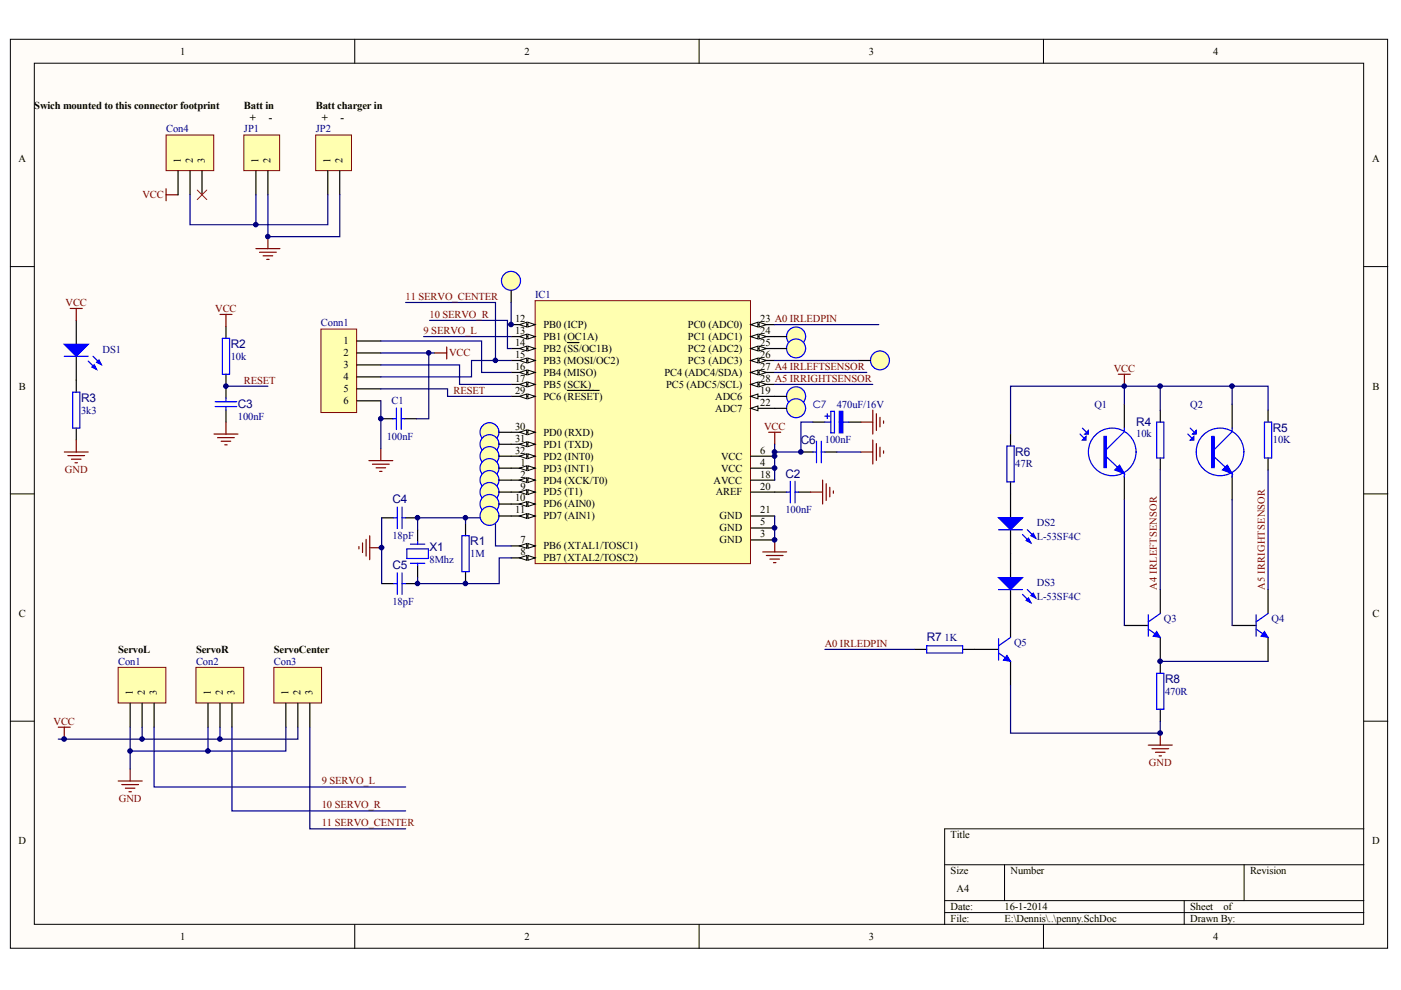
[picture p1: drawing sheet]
<svg xmlns="http://www.w3.org/2000/svg" width="297mm" height="210mm" viewBox="0 0 297 210" stroke-linecap="round" stroke-linejoin="round" font-family="sans-serif">
<g fill="#fffcf8" stroke="#000" stroke-width=".21">
<path d="M2.2 8.3h292v192.8h-292z"/>
<path d="M7.3 13.4h281.8v182.6h-281.8z"/>
</g>
<g fill="none" stroke="#000" stroke-width=".21">
<path d="M75.2 8.3v5.1M148.2 8.3v5.1M221.2 8.3v5.1M2.2 56.5h5.1M289.2 56.5h5.1M2.2 104.7h5.1M289.2 104.7h5.1M2.2 152.9h5.1M289.2 152.9h5.1M289.2 175.7h-88.9v20.3M75.2 196v5.1M148.2 196v5.1"/>
<path d="M200.3 183.3h88.9M200.3 191h88.9M200.3 193.5h88.9M213 183.3v7.7M221.2 196v5.1M251.1 191v5M263.8 183.3v7.7"/>
</g>
<path d="M113.5 63.8h45.6v55.7h-45.6z" fill="#ffffb0" stroke="#800000" stroke-width=".21"/>
<path d="M108.4 84h5.1" fill="none" stroke="#000" stroke-width=".25"/>
<g fill="#fffcf8" stroke="#000" stroke-width=".21">
<path d="M111.9 83.5l1.6 .5-1.6 .6z"/>
<path d="M110.2 84l1.5-.5v1.1z"/>
</g>
<path d="M108.4 91.7h5.1M120.3 82.8h6.7" fill="none" stroke="#000" stroke-width=".25"/>
<g fill="#fffcf8" stroke="#000" stroke-width=".21">
<path d="M111.9 91.1l1.6 .6-1.6 .5z"/>
<path d="M110.2 91.7l1.5-.6v1.1z"/>
</g>
<path d="M108.4 94.2h5.1" fill="none" stroke="#000" stroke-width=".25"/>
<g fill="#fffcf8" stroke="#000" stroke-width=".21">
<path d="M111.9 93.7l1.6 .5-1.6 .5z"/>
<path d="M110.2 94.2l1.5-.5v1z"/>
</g>
<path d="M108.4 96.7h5.1" fill="none" stroke="#000" stroke-width=".25"/>
<g fill="#fffcf8" stroke="#000" stroke-width=".21">
<path d="M111.9 96.2l1.6 .5-1.6 .5z"/>
<path d="M110.2 96.7l1.5-.5v1z"/>
</g>
<path d="M108.4 99.3h5.1" fill="none" stroke="#000" stroke-width=".25"/>
<g fill="#fffcf8" stroke="#000" stroke-width=".21">
<path d="M111.9 98.8l1.6 .5-1.6 .5z"/>
<path d="M110.2 99.3l1.5-.5v1z"/>
</g>
<path d="M108.4 101.8h5.1" fill="none" stroke="#000" stroke-width=".25"/>
<g fill="#fffcf8" stroke="#000" stroke-width=".21">
<path d="M111.9 101.3l1.6 .5-1.6 .5z"/>
<path d="M110.2 101.8l1.5-.5v1z"/>
</g>
<path d="M159.2 96.7h5M108.4 115.7h5.1M159.2 111.9h5" fill="none" stroke="#000" stroke-width=".25"/>
<g fill="#fffcf8" stroke="#000" stroke-width=".21">
<path d="M111.9 115.2l1.6 .5-1.6 .6z"/>
<path d="M110.2 115.7l1.5-.5v1.1z"/>
</g>
<path d="M108.4 118.3h5.1" fill="none" stroke="#000" stroke-width=".25"/>
<g fill="#fffcf8" stroke="#000" stroke-width=".21">
<path d="M111.9 117.8l1.6 .5-1.6 .5z"/>
<path d="M110.2 118.3l1.5-.5v1z"/>
</g>
<path d="M108.4 104.3h5.1" fill="none" stroke="#000" stroke-width=".25"/>
<g fill="#fffcf8" stroke="#000" stroke-width=".21">
<path d="M111.9 103.8l1.6 .5-1.6 .5z"/>
<path d="M110.2 104.3l1.5-.5v1z"/>
</g>
<path d="M108.4 106.9h5.1" fill="none" stroke="#000" stroke-width=".25"/>
<g fill="#fffcf8" stroke="#000" stroke-width=".21">
<path d="M111.9 106.4l1.6 .5-1.6 .5z"/>
<path d="M110.2 106.9l1.5-.5v1z"/>
</g>
<path d="M108.4 109.4h5.1" fill="none" stroke="#000" stroke-width=".25"/>
<g fill="#fffcf8" stroke="#000" stroke-width=".21">
<path d="M111.9 108.9l1.6 .5-1.6 .5z"/>
<path d="M110.2 109.4l1.5-.5v1z"/>
</g>
<path d="M108.4 68.8h5.1" fill="none" stroke="#000" stroke-width=".25"/>
<g fill="#fffcf8" stroke="#000" stroke-width=".21">
<path d="M111.9 68.3l1.6 .5-1.6 .5z"/>
<path d="M110.2 68.8l1.5-.5v1z"/>
</g>
<path d="M108.4 71.4h5.1" fill="none" stroke="#000" stroke-width=".25"/>
<g fill="#fffcf8" stroke="#000" stroke-width=".21">
<path d="M111.9 70.9l1.6 .5-1.6 .5z"/>
<path d="M110.2 71.4l1.5-.5v1z"/>
</g>
<path d="M108.4 73.9h5.1" fill="none" stroke="#000" stroke-width=".25"/>
<g fill="#fffcf8" stroke="#000" stroke-width=".21">
<path d="M111.9 73.4l1.6 .5-1.6 .5z"/>
<path d="M110.2 73.9l1.5-.5v1z"/>
</g>
<path d="M108.4 76.4h5.1M120.3 72.6h2.5" fill="none" stroke="#000" stroke-width=".25"/>
<g fill="#fffcf8" stroke="#000" stroke-width=".21">
<path d="M111.9 75.9l1.6 .5-1.6 .5z"/>
<path d="M110.2 76.4l1.5-.5v1z"/>
</g>
<path d="M108.4 79h5.1" fill="none" stroke="#000" stroke-width=".25"/>
<g fill="#fffcf8" stroke="#000" stroke-width=".21">
<path d="M111.9 78.5l1.6 .5-1.6 .5z"/>
<path d="M110.2 79l1.5-.5v1z"/>
</g>
<path d="M108.4 81.5h5.1" fill="none" stroke="#000" stroke-width=".25"/>
<g fill="#fffcf8" stroke="#000" stroke-width=".21">
<path d="M111.9 81l1.6 .5-1.6 .5z"/>
<path d="M110.2 81.5l1.5-.5v1z"/>
</g>
<path d="M159.2 68.8h5M159.2 101.8h5M159.2 104.3h5M159.2 109.4h5" fill="none" stroke="#000" stroke-width=".25"/>
<g fill="#fffcf8" stroke="#000" stroke-width=".21">
<path d="M159.2 68.8l1.5-.5v1z"/>
<path d="M160.9 68.3l1.6 .5-1.6 .5z"/>
</g>
<path d="M159.2 71.4h5" fill="none" stroke="#000" stroke-width=".25"/>
<g fill="#fffcf8" stroke="#000" stroke-width=".21">
<path d="M159.2 71.4l1.5-.5v1z"/>
<path d="M160.9 70.9l1.6 .5-1.6 .5z"/>
</g>
<path d="M159.2 73.9h5" fill="none" stroke="#000" stroke-width=".25"/>
<g fill="#fffcf8" stroke="#000" stroke-width=".21">
<path d="M159.2 73.9l1.5-.5v1z"/>
<path d="M160.9 73.4l1.6 .5-1.6 .5z"/>
</g>
<path d="M159.2 76.4h5" fill="none" stroke="#000" stroke-width=".25"/>
<g fill="#fffcf8" stroke="#000" stroke-width=".21">
<path d="M159.2 76.4l1.5-.5v1z"/>
<path d="M160.9 75.9l1.6 .5-1.6 .5z"/>
</g>
<path d="M159.2 79h5" fill="none" stroke="#000" stroke-width=".25"/>
<g fill="#fffcf8" stroke="#000" stroke-width=".21">
<path d="M159.2 79l1.5-.5v1z"/>
<path d="M160.9 78.5l1.6 .5-1.6 .5z"/>
</g>
<path d="M159.2 81.5h5" fill="none" stroke="#000" stroke-width=".25"/>
<g fill="#fffcf8" stroke="#000" stroke-width=".21">
<path d="M159.2 81.5l1.5-.5v1z"/>
<path d="M160.9 81l1.6 .5-1.6 .5z"/>
</g>
<path d="M159.2 99.3h5M159.2 84h5M159.2 114.5h5" fill="none" stroke="#000" stroke-width=".25"/>
<path d="M159.2 84l1.5-.5v1.1z" fill="#fffcf8" stroke="#000" stroke-width=".21"/>
<path d="M159.2 86.6h5" fill="none" stroke="#000" stroke-width=".25"/>
<path d="M159.2 86.6l1.5-.5v1z" fill="#fffcf8" stroke="#000" stroke-width=".21"/>
<path d="M68 69.8h7.6v17.7h-7.6z" fill="#ffffb0" stroke="#800000" stroke-width=".21"/>
<path d="M75.7 72.3h5M75.7 74.8h5M75.7 77.4h5M75.7 79.9h5M75.7 82.4h5M75.7 85h5M80.7 88.8h2.6M85.8 88.8h2.6M164.2 104.3h2.6M169.3 104.3h2.6" fill="none" stroke="#000" stroke-width=".25"/>
<g fill="none" stroke="#800000" stroke-width=".25">
<path d="M92.2 74.8h2.5M94.7 73.6v2.5M78.2 97.7h5.1M79 98.4h3.5M79.7 99.2h2.1M80.5 99.9h.5M80.7 95.1v2.6M163 91.7h2.5M164.2 91.7v2.5M161.7 117h5.1M162.5 117.8h3.5M163.2 118.5h2.1"/>
<path d="M164 119.3h.5M164.2 114.5v2.5M171.9 104.3h2.5M174.4 101.8v5.1M175.2 102.6v3.5M175.9 103.3v2M176.7 104.1v.5"/>
</g>
<path d="M80.7 72.3h21.4v6.7h6.3M80.7 77.4h16.7v4.1h11M80.7 74.8h11.5M90.9 74.8v14h-2.5M108.4 76.4h-8.4v3.5h-19.3M80.7 82.4h14.2v1.6h13.5M80.7 85v10.1M164.2 109.4v5.1" fill="none" stroke="#000080" stroke-width=".25"/>
<path d="M83.3 88.8h.7M84 86.5v4.6M85.1 88.8h.7M85.1 86.5v4.6M166.8 104.3h.8M167.6 102.1v4.5M168.6 104.3h.7M168.6 102.1v4.5" fill="none" stroke="#00f" stroke-width=".25"/>
<path d="M51.7 28.6h7.6v7.6h-7.6z" fill="#ffffb0" stroke="#800000" stroke-width=".21"/>
<g fill="none" stroke="#000" stroke-width=".25">
<path d="M54.3 36.2v5.1M56.8 36.2v5.1M47.9 69.2v2.5M47.9 79.4v5M47.9 87v2.5M80.9 109.8h2.6M86 109.8h2.5M88.5 112.3v2.6M88.5 119.9v2.6M98.7 111.1v2.5M80.9 123.7h2.6M86 123.7h2.5"/>
<path d="M98.7 121.2v2.5"/>
</g>
<g fill="none" stroke="#800000" stroke-width=".25">
<path d="M35.2 40v2.6M35.2 41.3h2.6M54.3 52.7h5M55 53.5h3.6M55.8 54.2h2M56.5 55h.6M56.8 50.2v2.5M46.6 66.7h2.6M47.9 66.7v2.5M45.4 92h5M46.1 92.8h3.6M46.9 93.6h2"/>
<path d="M47.7 94.3h.5M47.9 89.5v2.5M76.1 115.9v.5M76.9 115.1v2M77.6 114.4v3.5M78.4 113.6v5.1M78.4 116.1h2.5"/>
</g>
<g fill="none" stroke="#00f" stroke-width=".25">
<path d="M47.1 71.7h1.6v7.7h-1.6zM45.6 86.2h4.6M45.6 85.2h4.6M47.9 84.4v.8M47.9 86.2v.8M83.5 109.8h.7M84.2 107.5v4.6M85.2 109.8h.8M85.2 107.5v4.6M86.3 116.4h4.5v2h-4.5zM87 115.4h3.1M87 119.4h3.1"/>
<path d="M88.5 114.9v.5M88.5 119.4v.5M97.9 113.6h1.6v7.6h-1.6zM83.5 123.7h.7M84.2 121.5v4.5M85.2 121.5v4.5M85.2 123.7h.8"/>
</g>
<path d="M164.2 79h19.6M47.9 81.9h8.9M164.2 81.5h20.8M80.9 109.8v13.9M88.5 112.3v-2.5h16.6v5.9h3.3M98.7 109.8v1.3M108.4 118.3h-2.6v5.4h-17.3v-1.2" fill="none" stroke="#000080" stroke-width=".25"/>
<path d="M25.1 141.5h10.1v7.6h-10.1z" fill="#ffffb0" stroke="#800000" stroke-width=".21"/>
<path d="M27.6 149.1v5.1M30.1 149.1v5.1M32.7 149.1v5.1" fill="none" stroke="#000" stroke-width=".25"/>
<path d="M41.5 141.5h10.2v7.6h-10.2z" fill="#ffffb0" stroke="#800000" stroke-width=".21"/>
<path d="M44.1 149.1v5.1M46.6 149.1v5.1M49.2 149.1v5.1" fill="none" stroke="#000" stroke-width=".25"/>
<path d="M58.1 141.5h10.1v7.6h-10.1z" fill="#ffffb0" stroke="#800000" stroke-width=".21"/>
<path d="M16.2 67.9v5.1M16.2 75.5v7.7M16.2 90.8v2.5M60.6 149.1v5.1M63.1 149.1v5.1M65.7 149.1v5.1" fill="none" stroke="#000" stroke-width=".25"/>
<g fill="none" stroke="#800000" stroke-width=".25">
<path d="M14.9 65.4h2.5M16.2 65.4v2.5M13.6 95.8h5.1M14.4 96.6h3.5M15.1 97.4h2.1M15.9 98.1h.5M16.2 93.3v2.5M12.4 154.2h2.5M13.6 154.2v2.5M25.1 165.6h5M25.8 166.4h3.6M26.6 167.1h2"/>
<path d="M27.3 167.9h.5M27.6 163.1v2.5"/>
</g>
<path d="M27.6 154.2v8.9M30.1 154.2v2.5h-17.7M32.7 154.2v12.7h53.3M44.1 154.2v5h-16.5M46.6 154.2v2.5h-16.5M49.2 154.2v17.7h36.8M60.6 154.2v5h-16.5M63.1 154.2v2.5h-16.5M65.7 154.2v21.5h20.3" fill="none" stroke="#000080" stroke-width=".25"/>
<g fill="#00f" stroke="#00f" stroke-width=".25">
<path d="M13.6 73h5.1l-2.5 2.5z"/>
<path d="M19.5 77.8l.5-.5 .5 1z"/>
<path d="M20.5 76.8l.5-.5 .5 1z"/>
</g>
<path d="M13.6 75.5h5.1M18.7 76.6l1.8 1.7M19.7 75.5l1.8 1.8M15.4 83.2h1.5v7.6h-1.5z" fill="none" stroke="#00f" stroke-width=".25"/>
<path d="M35.2 28.6h10.1v7.6h-10.1z" fill="#ffffb0" stroke="#800000" stroke-width=".21"/>
<path d="M37.8 36.2v5.1M40.3 36.2v5.1M42.8 36.2v5.1M169.8 95.8h2.6M174.9 95.8h2.5" fill="none" stroke="#000" stroke-width=".25"/>
<path d="M41.8 40.3l2 2M43.8 40.3l-2 2" fill="none" stroke="#f00" stroke-width=".21"/>
<path d="M40.3 41.3v6.3h14v-6.3M86 64.1h19.1v12.3M89.8 71.4h18.6M91.1 67.9h16.5v6h.8M164.2 95.8v6M177.4 95.8h5.1" fill="none" stroke="#000080" stroke-width=".25"/>
<path d="M172.4 95.8h.7M173.1 93.6v4.5M174.1 95.8h.8M174.1 93.6v4.5" fill="none" stroke="#00f" stroke-width=".25"/>
<path d="M182.5 95.8h2.5M185 93.3v5.1M185.8 94.1v3.5M186.6 94.8v2.1M187.3 95.6v.5" fill="none" stroke="#800000" stroke-width=".25"/>
<path d="M66.9 28.6h7.6v7.6h-7.6z" fill="#ffffb0" stroke="#800000" stroke-width=".21"/>
<g fill="none" stroke="#000" stroke-width=".25">
<path d="M69.5 36.2v5.1M72 36.2v5.1M214.3 92v2.6M238.4 85.7v5.1M246 87v2.5M246 97.1v2.5M261.2 85.7v5.1M268.9 87v2.5M268.9 97.1v2.5M214.3 102.2v7.6M214.3 112.3v10.2M238.4 100.9v5.1"/>
<path d="M261.2 100.9v5.1M193.9 137.7h2.6M204.1 137.7h7.6M214.3 125v10.2M238.4 132.6h5.1M246 125v5.1M246 135.2v7.6M261.2 132.6h5.1M268.9 125v5.1M268.9 135.2v5M214.3 140.2v5.1M246 150.4v2.5"/>
</g>
<g fill="none" stroke="#000080" stroke-width=".25">
<path d="M56.8 41.3v8.9h15.2v-8.9M69.5 41.3v6.3h-15.2M164.2 68.8h22.1M238.4 85.7v-3.8h-24.1v10.1M238.4 81.9h7.6v5.1M246 81.9h15.2v3.8M246 99.6v25.4M261.2 81.9h7.7v5.1M268.9 99.6v25.4M238.4 106v26.6M261.2 106v26.6M174.9 137.7h19"/>
<path d="M214.3 145.3v10.1h31.7v-2.5M246 140.2h22.9"/>
</g>
<g fill="none" stroke="#00f" stroke-width=".25">
<path d="M213.5 94.6h1.5v7.6h-1.5zM229 92l.7 .8M229.5 90.8l.8 .7M234.6 96.9l3.8 3.5v.8M238.4 90.8v.7l-3.8 3.8M245.2 89.5h1.6v7.6h-1.6zM251.8 92l.8 .8M252.3 90.8l.8 .7M257.4 96.9l3.8 3.5v.8M261.2 90.8v.7l-3.8 3.8M268.1 89.5h1.5v7.6h-1.5zM211.7 112.3h5.1"/>
<path d="M216.8 113.3l1.8 1.8M217.8 112.3l1.8 1.8M196.5 136.9h7.6v1.6h-7.6zM211.7 138.5l2.6 1.7M211.7 135.4v4.6M211.7 125h5.1M214.3 135.2l-2.6 1.7M216.8 126l1.8 1.8M217.8 125l1.8 1.8M243.5 133.4l2.5 1.8M243.5 130.3v4.6M246 130.1l-2.5 1.8"/>
<path d="M266.3 133.4l2.6 1.8M266.3 130.3v4.6M268.9 130.1l-2.6 1.8M245.2 142.8h1.6v7.6h-1.6z"/>
<circle cx="235.8" cy="95.8" r="5.1"/>
<circle cx="258.7" cy="95.8" r="5.1"/>
</g>
<g fill="#00f" stroke="#00f" stroke-width=".21">
<path d="M213.5 139l.8 1.2-1.6-.2z"/>
<path d="M268.1 133.9l.8 1.3-1.6-.3z"/>
<path d="M245.2 133.9l.8 1.3-1.5-.3z"/>
</g>
<g fill="#00f" stroke="#00f" stroke-width=".25">
<path d="M211.7 109.8h5.1l-2.5 2.5z"/>
<path d="M217.6 114.6l.5-.5 .5 1z"/>
<path d="M218.6 113.6l.5-.5 .5 1z"/>
<path d="M211.7 122.5h5.1l-2.5 2.5z"/>
<path d="M217.6 127.3l.5-.5 .5 1z"/>
<path d="M218.6 126.3l.5-.5 .5 1z"/>
<path d="M236.3 99.6l1.1-1 1 1.8z"/>
<path d="M230 92l.8-.7v.7z"/>
<path d="M229.5 93.3l.8-.8v.8z"/>
<path d="M259.2 99.6l1-1 1 1.8z"/>
<path d="M252.9 92l.7-.7v.7z"/>
<path d="M252.3 93.3l.8-.8v.8z"/>
<path d="M234.1 92.5h.5v6.6h-.5z" fill-rule="evenodd"/>
<path d="M256.9 92.5h.5v6.6h-.5z" fill-rule="evenodd"/>
</g>
<path d="M237.1 79.4h2.5M238.4 79.4v2.5M243.5 158h5M244.2 158.7h3.6M245 159.5h2M246 155.4v2.6M245.7 160.3h.6" fill="none" stroke="#800000" stroke-width=".25"/>
<circle cx="103.8" cy="91.6" r="2.01" fill="#ffffb0" stroke="#00f" stroke-width=".25"/>
<path d="M105.8 91.7h2.6" fill="none" stroke="#000" stroke-width=".25"/>
<circle cx="103.8" cy="94.2" r="2.01" fill="#ffffb0" stroke="#00f" stroke-width=".25"/>
<path d="M105.8 94.2h2.6" fill="none" stroke="#000" stroke-width=".25"/>
<circle cx="103.8" cy="96.7" r="2.01" fill="#ffffb0" stroke="#00f" stroke-width=".25"/>
<path d="M105.8 96.7h2.6" fill="none" stroke="#000" stroke-width=".25"/>
<circle cx="103.8" cy="99.2" r="2.01" fill="#ffffb0" stroke="#00f" stroke-width=".25"/>
<path d="M105.8 99.3h2.6" fill="none" stroke="#000" stroke-width=".25"/>
<circle cx="103.8" cy="101.8" r="2.01" fill="#ffffb0" stroke="#00f" stroke-width=".25"/>
<path d="M105.8 101.8h2.6" fill="none" stroke="#000" stroke-width=".25"/>
<circle cx="103.8" cy="104.3" r="2.01" fill="#ffffb0" stroke="#00f" stroke-width=".25"/>
<path d="M105.8 104.3h2.6" fill="none" stroke="#000" stroke-width=".25"/>
<circle cx="103.8" cy="106.8" r="2.01" fill="#ffffb0" stroke="#00f" stroke-width=".25"/>
<path d="M105.8 106.9h2.6" fill="none" stroke="#000" stroke-width=".25"/>
<circle cx="103.8" cy="109.4" r="2.01" fill="#ffffb0" stroke="#00f" stroke-width=".25"/>
<path d="M105.8 109.4h2.6" fill="none" stroke="#000" stroke-width=".25"/>
<circle cx="108.3" cy="59.5" r="2.01" fill="#ffffb0" stroke="#00f" stroke-width=".25"/>
<path d="M108.4 61.6v2.5" fill="none" stroke="#000" stroke-width=".25"/>
<circle cx="168.8" cy="71.3" r="2.01" fill="#ffffb0" stroke="#00f" stroke-width=".25"/>
<path d="M164.2 71.4h2.6" fill="none" stroke="#000" stroke-width=".25"/>
<circle cx="168.8" cy="73.9" r="2.01" fill="#ffffb0" stroke="#00f" stroke-width=".25"/>
<path d="M164.2 73.9h2.6" fill="none" stroke="#000" stroke-width=".25"/>
<circle cx="186.6" cy="76.4" r="2.01" fill="#ffffb0" stroke="#00f" stroke-width=".25"/>
<path d="M182 76.4h2.6" fill="none" stroke="#000" stroke-width=".25"/>
<circle cx="168.8" cy="84" r="2.01" fill="#ffffb0" stroke="#00f" stroke-width=".25"/>
<path d="M164.2 84h2.6" fill="none" stroke="#000" stroke-width=".25"/>
<circle cx="168.8" cy="86.6" r="2.01" fill="#ffffb0" stroke="#00f" stroke-width=".25"/>
<path d="M164.2 86.6h2.6M172.4 89.5h2.5M180 89.5h2.5" fill="none" stroke="#000" stroke-width=".25"/>
<path d="M108.4 64.1v4.7h-.5M164.2 76.4h17.8M172.4 89.5h-2.6v6.3h-5.6v-1.6" fill="none" stroke="#000080" stroke-width=".25"/>
<path d="M174.9 89.5h1.3M174.9 88.2h1M175.4 87.7v1M176.2 87.2h.7v4.6h-.7zM177.9 89.5h2.1" fill="none" stroke="#00f" stroke-width=".25"/>
<path d="M177.9 87.2h.8v4.6h-.8z" fill-rule="evenodd" fill="#00f" stroke="#00f" stroke-width=".25"/>
<path d="M182.5 89.5h2.5M185 87v5M185.8 87.7v3.6M186.6 88.5v2M187.3 89.2v.6" fill="none" stroke="#800000" stroke-width=".25"/>
<g fill="#000080" stroke="#000080" stroke-width=".21">
<circle cx="13.6" cy="156.7" r=".49"/>
<circle cx="27.6" cy="159.2" r=".48"/>
<circle cx="30.1" cy="156.7" r=".48"/>
<circle cx="44.1" cy="159.2" r=".48"/>
<circle cx="46.6" cy="156.7" r=".48"/>
<circle cx="47.9" cy="81.9" r=".48"/>
<circle cx="54.2" cy="47.6" r=".48"/>
<circle cx="56.8" cy="50.2" r=".48"/>
<circle cx="80.7" cy="88.8" r=".48"/>
<circle cx="80.9" cy="116.1" r=".49"/>
<circle cx="88.5" cy="123.7" r=".48"/>
<circle cx="88.5" cy="109.8" r=".48"/>
<circle cx="90.9" cy="74.8" r=".48"/>
<circle cx="98.7" cy="123.7" r=".48"/>
<circle cx="98.7" cy="109.8" r=".48"/>
<circle cx="105" cy="76.4" r=".48"/>
<circle cx="108.3" cy="68.8" r=".49"/>
<circle cx="164.2" cy="114.5" r=".49"/>
<circle cx="164.2" cy="111.9" r=".49"/>
<circle cx="164.2" cy="99.2" r=".49"/>
<circle cx="164.2" cy="96.7" r=".49"/>
<circle cx="164.2" cy="95.8" r=".49"/>
<circle cx="169.8" cy="95.8" r=".48"/>
<circle cx="238.4" cy="81.9" r=".48"/>
<circle cx="246" cy="155.4" r=".49"/>
<circle cx="246" cy="140.2" r=".49"/>
<circle cx="246" cy="81.9" r=".49"/>
<circle cx="261.2" cy="81.9" r=".49"/>
</g>
<g font-size="2.5" fill="#000080">
<text x="48.9" y="73.8">R2</text>
<text x="17.2" y="85.2">R3</text>
<text x="50.4" y="86.4">C3</text>
<text x="169.8" y="94.1">C6</text>
<text x="240.9" y="90.2">R4</text>
<text x="269.9" y="91.5">R5</text>
<text x="166.5" y="101.3">C2</text>
<text x="215.3" y="96.6">R6</text>
<text x="83.2" y="106.7">C4</text>
<text x="91.1" y="116.9">X1</text>
<text x="99.7" y="115.6">R1</text>
<text x="83.2" y="120.7">C5</text>
<text x="196.5" y="135.9">R7</text>
<text x="247" y="144.8">R8</text>
</g>
<g font-size="2.3">
<text x="7.3" y="23">Swich mounted to this connector footprint</text>
<text x="51.7" y="23">Batt in</text>
<text x="67" y="23">Batt charger in</text>
<text x="53" y="25.6">+</text>
<text x="57" y="25.6">-</text>
<text x="68.2" y="25.6">+</text>
<text x="72.2" y="25.6">-</text>
<text x="25.1" y="138.4">ServoL</text>
<text x="41.6" y="138.4">ServoR</text>
<text x="58.1" y="138.4">ServoCenter</text>
</g>
<g font-size="2.2">
<text x="38.2" y="11.6">1</text>
<text x="111.2" y="11.6">2</text>
<text x="184.2" y="11.6">3</text>
<text x="257.2" y="11.6">4</text>
<text x="3.9" y="34.4">A</text>
<text x="38.3" y="34.5" transform="rotate(-90 38.3 34.5)">1</text>
<text x="40.9" y="34.5" transform="rotate(-90 40.9 34.5)">2</text>
<text x="43.4" y="34.5" transform="rotate(-90 43.4 34.5)">3</text>
<text x="54.8" y="34.5" transform="rotate(-90 54.8 34.5)">1</text>
<text x="57.4" y="34.5" transform="rotate(-90 57.4 34.5)">2</text>
<text x="70.1" y="34.5" transform="rotate(-90 70.1 34.5)">1</text>
<text x="72.6" y="34.5" transform="rotate(-90 72.6 34.5)">2</text>
<text x="290.9" y="34.4">A</text>
<text x="109.2" y="68.3">12</text>
<text x="109.2" y="70.8">13</text>
<text x="115.2" y="69.5">PB0 (ICP)</text>
<text x="145.9" y="69.5">PC0 (ADC0)</text>
<text x="161.2" y="68.3">23 A0 IRLEDPIN</text>
<text x="161.2" y="70.8">24</text>
<text x="72.8" y="73">1</text>
<text x="72.8" y="75.6">2</text>
<text x="109.2" y="73.3">14</text>
<text x="109.2" y="75.9">15</text>
<text x="115.2" y="72.1">PB1 (OC1A)</text>
<text x="115.2" y="74.6">PB2 (SS/OC1B)</text>
<text x="115.2" y="77.2">PB3 (MOSI/OC2)</text>
<text x="145.9" y="72.1">PC1 (ADC1)</text>
<text x="145.9" y="74.6">PC2 (ADC2)</text>
<text x="145.9" y="77.2">PC3 (ADC3)</text>
<text x="161.2" y="73.3">25</text>
<text x="161.2" y="75.9">26</text>
<text x="4" y="82.6">B</text>
<text x="72.8" y="78.1">3</text>
<text x="72.8" y="80.6">4</text>
<text x="72.8" y="83.2">5</text>
<text x="109.2" y="83.5">29</text>
<text x="109.2" y="78.4">16</text>
<text x="109.2" y="81">17</text>
<text x="115.2" y="79.7">PB4 (MISO)</text>
<text x="115.2" y="82.2">PB5 (SCK)</text>
<text x="140.9" y="79.7">PC4 (ADC4/SDA)</text>
<text x="141.2" y="82.2">PC5 (ADC5/SCL)</text>
<text x="161.2" y="78.4">27 A4 IRLEFTSENSOR</text>
<text x="161.2" y="81">28 A5 IRRIGHTSENSOR</text>
<text x="161.2" y="83.5">19</text>
<text x="291" y="82.6">B</text>
<text x="72.8" y="85.7">6</text>
<text x="115.2" y="84.8">PC6 (RESET)</text>
<text x="151.7" y="84.8">ADC6</text>
<text x="151.7" y="87.3">ADC7</text>
<text x="161.2" y="86">22</text>
<text x="109.2" y="91.1">30</text>
<text x="109.2" y="93.6">31</text>
<text x="115.2" y="92.4">PD0 (RXD)</text>
<text x="115.2" y="94.9">PD1 (TXD)</text>
<text x="109.2" y="96.2">32</text>
<text x="110.3" y="98.7">1</text>
<text x="110.3" y="101.3">2</text>
<text x="115.2" y="97.4">PD2 (INT0)</text>
<text x="115.2" y="100">PD3 (INT1)</text>
<text x="152.9" y="97.4">VCC</text>
<text x="152.9" y="100">VCC</text>
<text x="161.2" y="96.2">6</text>
<text x="161.2" y="101.3">18</text>
<text x="161.2" y="98.7">4</text>
<text x="109.2" y="106.3">10</text>
<text x="110.3" y="103.8">9</text>
<text x="115.2" y="102.5">PD4 (XCK/T0)</text>
<text x="115.2" y="105.1">PD5 (T1)</text>
<text x="115.2" y="107.6">PD6 (AIN0)</text>
<text x="151.3" y="102.5">AVCC</text>
<text x="151.8" y="105.1">AREF</text>
<text x="161.2" y="103.8">20</text>
<text x="109.2" y="108.9">11</text>
<text x="115.2" y="110.1">PD7 (AIN1)</text>
<text x="152.6" y="112.7">GND</text>
<text x="152.6" y="110.1">GND</text>
<text x="161.2" y="111.4">5</text>
<text x="161.2" y="108.9">21</text>
<text x="161.2" y="113.9">3</text>
<text x="110.3" y="115.2">7</text>
<text x="110.3" y="117.7">8</text>
<text x="115.2" y="116.5">PB6 (XTAL1/TOSC1)</text>
<text x="115.2" y="119">PB7 (XTAL2/TOSC2)</text>
<text x="152.6" y="115.2">GND</text>
<text x="4" y="130.8">C</text>
<text x="291" y="130.8">C</text>
<text x="28.2" y="147.3" transform="rotate(-90 28.2 147.3)">1</text>
<text x="30.7" y="147.3" transform="rotate(-90 30.7 147.3)">2</text>
<text x="33.2" y="147.3" transform="rotate(-90 33.2 147.3)">3</text>
<text x="44.7" y="147.3" transform="rotate(-90 44.7 147.3)">1</text>
<text x="47.2" y="147.3" transform="rotate(-90 47.2 147.3)">2</text>
<text x="49.7" y="147.3" transform="rotate(-90 49.7 147.3)">3</text>
<text x="61.2" y="147.3" transform="rotate(-90 61.2 147.3)">1</text>
<text x="63.7" y="147.3" transform="rotate(-90 63.7 147.3)">2</text>
<text x="66.3" y="147.3" transform="rotate(-90 66.3 147.3)">3</text>
<text x="3.9" y="179">D</text>
<text x="201.6" y="177.7">Title</text>
<text x="290.9" y="179">D</text>
<text x="201.6" y="185.3">Size</text>
<text x="214.3" y="185.3">Number</text>
<text x="265" y="185.3">Revision</text>
<text x="202.8" y="189.1">A4</text>
<text x="201.6" y="192.9">Date:</text>
<text x="201.6" y="195.5">File:</text>
<text x="213" y="192.9">16-1-2014</text>
<text x="213" y="195.5">E:\Dennis\..\penny.SchDoc</text>
<text x="252.3" y="192.9">Sheet</text>
<text x="252.3" y="195.5">Drawn By:</text>
<text x="259.4" y="192.9">of</text>
<text x="38.2" y="199.3">1</text>
<text x="111.2" y="199.3">2</text>
<text x="184.2" y="199.3">3</text>
<text x="257.2" y="199.3">4</text>
</g>
<g font-size="2.2" fill="#000080">
<text x="35.2" y="28.1">Con4</text>
<text x="51.7" y="28.1">JP1</text>
<text x="67" y="28.1">JP2</text>
<text x="113.5" y="63.2">IC1</text>
<text x="68" y="69.2">Conn1</text>
<text x="21.8" y="74.7">DS1</text>
<text x="48.9" y="76.3">10k</text>
<text x="17.2" y="87.7">3k3</text>
<text x="50.4" y="88.9">100nF</text>
<text x="83" y="85.7">C1</text>
<text x="172.4" y="86.6">C7</text>
<text x="177.4" y="86.4">470uF/16V</text>
<text x="232" y="86.4">Q1</text>
<text x="252.3" y="86.4">Q2</text>
<text x="82" y="93.3">100nF</text>
<text x="174.9" y="94">100nF</text>
<text x="240.9" y="92.8">10k</text>
<text x="269.9" y="94">10K</text>
<text x="215.3" y="99.1">47R</text>
<text x="166.5" y="108.9">100nF</text>
<text x="219.8" y="111.5">DS2</text>
<text x="83.2" y="114.3">18pF</text>
<text x="91.1" y="119.4">8Mhz</text>
<text x="99.7" y="118.1">1M</text>
<text x="219.8" y="114.6">L-53SF4C</text>
<text x="219.8" y="124.2">DS3</text>
<text x="83.2" y="128.3">18pF</text>
<text x="219.8" y="127.2">L-53SF4C</text>
<text x="246.8" y="131.8">Q3</text>
<text x="269.6" y="131.8">Q4</text>
<text x="200.3" y="135.9">1K</text>
<text x="215" y="136.9">Q5</text>
<text x="25.1" y="140.9">Con1</text>
<text x="41.6" y="140.9">Con2</text>
<text x="58.1" y="140.9">Con3</text>
<text x="247" y="147.3">470R</text>
</g>
<g font-size="2.2" fill="#800000">
<text x="30.2" y="42">VCC</text>
<text x="13.9" y="64.9">VCC</text>
<text x="86" y="63.6">11 SERVO_CENTER</text>
<text x="45.7" y="66.1">VCC</text>
<text x="89.8" y="70.8">9 SERVO_L</text>
<text x="91.1" y="67.4">10 SERVO_R</text>
<text x="95.2" y="75.6">VCC</text>
<text x="51.7" y="81.3">RESET</text>
<text x="96.2" y="83.5">RESET</text>
<text x="236.1" y="78.8">VCC</text>
<text x="162" y="91.1">VCC</text>
<text x="13.8" y="100.4">GND</text>
<text x="245.3" y="125" transform="rotate(-90 245.3 125)">A4 IRLEFTSENSOR</text>
<text x="268.2" y="125" transform="rotate(-90 268.2 125)">A5 IRRIGHTSENSOR</text>
<text x="174.9" y="137.1">A0 IRLEDPIN</text>
<text x="11.4" y="153.6">VCC</text>
<text x="68.2" y="166.3">9 SERVO_L</text>
<text x="243.6" y="162.5">GND</text>
<text x="25.2" y="170.1">GND</text>
<text x="68.2" y="171.4">10 SERVO_R</text>
<text x="68.2" y="175.2">11 SERVO_CENTER</text>
</g>
</svg>
